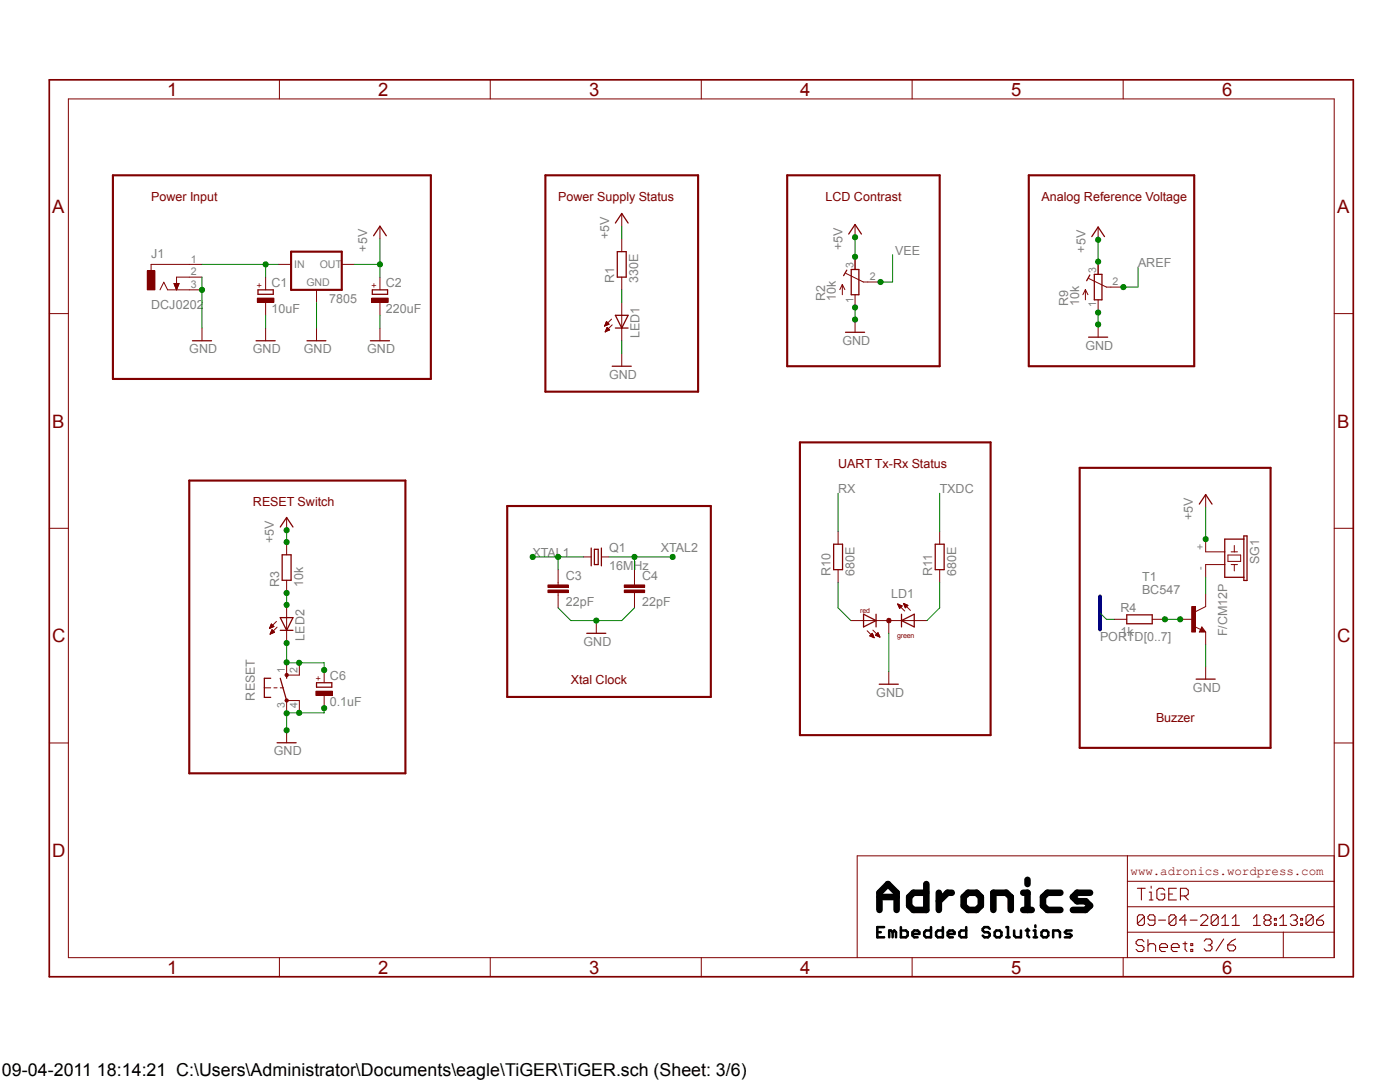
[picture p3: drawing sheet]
<svg xmlns="http://www.w3.org/2000/svg" width="279mm" height="216mm" viewBox="0 0 279 216" stroke-linecap="round" stroke-linejoin="round" font-family="sans-serif">
<path d="M22.5 35h63.5v40.6h-63.5zM108.8 35h30.5v43.2h-30.5zM157.1 35h30.4v38.1h-30.4zM205.3 35h33v38.1h-33zM37.8 95.9h43.1v58.4h-43.1zM159.6 88.3h38.1v58.4h-38.1zM215.5 93.4h38.1v55.8h-38.1zM101.2 101h40.7v38.1h-40.7z" fill="none" stroke="#800000" stroke-width=".42"/>
<g fill="none" stroke="#800000" stroke-width=".2">
<path d="M13.6 19.7h252.7v171.4h-252.7zM55.8 15.9v3.8M97.8 15.9v3.8M140 15.9v3.8M182 15.9v3.8M224.2 15.9v3.8M31.9 57.8l.8-1.5 .8 1.5h6.8M34.7 56.6h1l-.5 1.2zM34.7 56.6h1M34.8 56.7h.9M34.8 56.8h.9M34.9 56.9h.7"/>
<path d="M34.9 57h.6M34.9 57.1h.6M35 57.2h.5M35 57.3h.4M35.1 57.4h.3M35.1 57.6h.2M35.1 57.5h.3M35.1 57.7h.2M35.2 57.8h.1M40.3 52.8h-10.1v1.2M40.3 55.3h-5.1v2.5M9.8 62.6h3.8"/>
<path d="M266.3 62.6h3.8M9.8 105.4h3.8M266.3 105.4h3.8M9.8 148.3h3.8M266.3 148.3h3.8M225 170.8v20.3M225 175.9h41.3M266.3 170.8h-95.2v20.3M55.8 191.1v3.8M97.8 191.1v3.8M140 191.1v3.8M182 191.1v3.8"/>
<path d="M224.2 191.1v3.8M225 186h41.3M225 180.9h41.3M256.1 186v5.1"/>
</g>
<g fill="none" stroke="#800000" stroke-width=".21">
<path d="M227 177.2h1.6M227.8 177.2v2.4M229.4 178h.3v1.6M229.4 179.6h.7M229.7 176.8v.4M232.4 177.6l-.3-.4h-.8l-.4 .4v1.6l.4 .4h.8l.3-.4v-.8h-.7M233.3 178.4h.7M234.8 177.2h-1.5v2.4h1.5M235.6 178.8h1.1l.4-.4v-.8l-.4-.4h-1.1v2.4M236.3 178.8l.8 .8M228.3 187.9l-.4-.4h-.7l-.5 .4v.4l.5 .4h.7l.4 .4v.3l-.4 .5h-.7l-.5-.5M228.4 182.9l-.4-.4h-.7l-.3 .4v1.4"/>
<path d="M228.4 182.9v1.4l-.4 .4h-.7l-.3-.4M228.4 182.9l-1.4 1.4M229.1 187.5v2.4M229.1 188.7l.4-.4h.7l.4 .4v1.2M230.5 183.6h-1.1l-.3-.3v-.4l.3-.4h.8l.3 .4v1.4l-.3 .4h-.8l-.3-.4M231.2 183.6h1.4M231.4 189.1h1.6v-.4l-.4-.4h-.8l-.4 .4v.7l.4 .5h.8M233.8 189.1h1.5v-.4l-.4-.4h-.8l-.3 .4v.7l.3 .5h.8M234.7 182.9l-.3-.4h-.7l-.4 .4v1.4M234.7 182.9v1.4l-.3 .4h-.7l-.4-.4M234.7 182.9l-1.4 1.4M236.1 188.3h.8"/>
<path d="M236.5 187.9v1.5l.4 .5M236.8 183.6h-1.4l1.1-1.1v2.2M237.5 183.6h1.4M237.7 188.3h.3v.4h-.3zM237.7 189.4h.3v.5h-.3zM239.6 182.9l.4-.4h.7l.3 .4v.4l-1.4 1.4h1.4M240.3 187.8l.4-.4h.8l.4 .4v.4l-.4 .4M241.1 188.6h.4M241.5 188.6l.4 .3v.4l-.4 .4h-.8l-.4-.4M243.1 182.9l-.3-.4h-.7l-.4 .4v1.4M243.1 182.9v1.4l-.3 .4h-.7l-.4-.4M243.1 182.9l-1.4 1.4"/>
<path d="M243.8 184.7h1.4M243.8 183.3l.7-.8v2.2M244.2 187.4l-1.5 2.3M245 188.6h1.2l.4 .3v.4l-.4 .4h-.8l-.4-.4zM245.9 184.7h1.4M245.9 183.3l.7-.8v2.2M246.6 187.4l-.8 .4-.8 .8M250.1 184.7h1.4M250.1 183.3l.7-.8v2.2M252.6 183.6l-.3-.3v-.4l.3-.4h.7l.4 .4v.4l-.4 .3M252.6 183.6l-.3 .3v.4l.3 .4h.7l.4-.4v-.4l-.4-.3M252.6 183.6h.7"/>
<path d="M254.3 184.3h.4v.4h-.4zM254.3 183.3h.4v.3h-.4zM255.4 184.7h1.4M255.4 183.3l.7-.8v2.2M257.5 182.9l.3-.4h.8l.3 .4v.4l-.3 .3M258.2 183.6h.4M258.6 183.6l.3 .3v.4l-.3 .4h-.8l-.3-.4M259.6 184.3h.4v.4h-.4zM259.6 183.3h.4v.3h-.4zM262.1 182.9l-.4-.4h-.7l-.4 .4v1.4M262.1 182.9v1.4l-.4 .4h-.7l-.4-.4M262.1 182.9l-1.5 1.4"/>
<path d="M262.8 183.6h1l.4 .3v.4l-.4 .4h-.7l-.3-.4zM264.2 182.5l-.7 .4-.7 .7"/>
</g>
<path d="M9.8 15.9h260.3v179h-260.3z" fill="none" stroke="#800000" stroke-width=".34"/>
<path d="M29.4 54h1.5v3.8h-1.5z" fill-rule="evenodd" fill="#800000"/>
<path d="M29.4 54h1.5v3.8h-1.5zM53 55.3v2.5M55.6 52.8h2.5M63.2 57.8v2.6M68.2 52.8h2.5M53 60.4v2.5" fill="none" stroke="#800000" stroke-width=".2"/>
<path d="M58.1 50.2h10.1v7.6h-10.1z" fill="none" stroke="#800000" stroke-width=".42"/>
<path d="M51.5 57.8h3v.9h-3z" fill="none" stroke="#800000" stroke-width=".25"/>
<path d="M51.4 59.5h3.3v.8h-3.3z" fill-rule="evenodd" fill="#800000"/>
<g fill="none" stroke="#800000" stroke-width=".2">
<path d="M51.4 59.5h3.3v.8h-3.3zM75.8 45.1v2.6M124.1 42.6v2.5M168.1 56.8v2M168.1 56.8l-.5 1M168.1 56.8l.5 1M168.8 54.5l3.5 1.8h3.4M170.6 44.8v2.5M170.6 51.2v2.6M170.6 58.8v2.6M40.3 65.5v2.5M53 65.5v2.5"/>
<path d="M63.2 65.5v2.5M75.8 65.5v2.5M120.7 65h.1M120.7 64.9h.2M120.7 64.9h.4M120.8 64.8h.5M120.8 66.2h.1M120.8 64.7h.7M120.8 66.1h.2M120.9 64.6h.6M120.9 66h.3M120.9 64.5h.5"/>
<path d="M120.9 64.4h.4M120.9 65.9h.5M121 64.3h.2M121 65.8h.6M121 64.2h.1M121 65.7h.5M121 65.6h.4M121.1 65.5h.2M121.1 65.4h.1M121.2 65.3l.5 .5-.9 .4zM121.5 64.7l-.5-.5-.3 .9M121.5 64.7l-.8 .4"/>
<path d="M122.1 63.7l-1.4 1.4M122.2 64.8l-1.4 1.4M124.1 60.4v7.6M124.1 70.5v2.6M170.6 63.8v2.5M57.2 103.3v2.5M52.8 137.2h1.2M54.7 137.2h.6M55.9 137.2h.7M57.2 132.2v2.5h2.5v-2.5M57.2 142.3v-2.5h2.5v2.5M57.2 145.7v2.5"/>
</g>
<g fill="none" stroke="#800000" stroke-width=".25">
<path d="M74.6 47l1.2-1.9 1.3 1.9M122.8 44.5l1.3-1.9 1.3 1.9M169 53.9l-.6 1.1M169.4 46.7l1.2-1.9 1.3 1.9M169.9 53.8h1.5v5h-1.5zM38.4 68h3.8M51.1 68h3.8M61.3 68h3.7M73.9 68h3.8M122.2 73.1h3.8M122.8 62.9h2.6l-1.3 2.6zM122.8 65.5h2.6"/>
<path d="M168.7 66.3h3.9M55.9 105.2l1.3-1.9 1.3 1.9M54 135.3h-1.2v3.9h1.2M57.2 134.7v.6M55.3 148.2h3.8"/>
</g>
<path d="M57 139.5h.5v.5l-.3 .1-.2-.1-.1-.2z" fill-rule="evenodd" fill="#800000"/>
<path d="M57 139.5h.5v.5l-.3 .1-.2-.1-.1-.2z" fill="none" stroke="#800000" stroke-width=".2"/>
<path d="M57 134.5h.5v.4l-.3 .1-.2-.1-.1-.2z" fill-rule="evenodd" fill="#800000"/>
<path d="M111.4 113.7v2.5M111.4 118.7v2.6M116.5 111.1h1.5M120 111.1h1.5M57 134.5h.5v.4l-.3 .1-.2-.1-.1-.2z" fill="none" stroke="#800000" stroke-width=".2"/>
<path d="M118 109.4v3.5M118.6 109.6h.8v3.1h-.8zM120 109.4v3.5M55.9 135.3l1.3 4.5" fill="none" stroke="#800000" stroke-width=".25"/>
<path d="M109.4 117.7h4v.5h-4z" fill-rule="evenodd" fill="#800000"/>
<path d="M109.4 117.7h4v.5h-4z" fill="none" stroke="#800000" stroke-width=".2"/>
<path d="M109.4 116.7h4v.5h-4z" fill-rule="evenodd" fill="#800000"/>
<path d="M109.4 116.7h4v.5h-4zM111.4 116.2v.5M111.4 118.2v.5M126.6 113.7v2.5M126.6 118.7v2.6" fill="none" stroke="#800000" stroke-width=".2"/>
<path d="M124.6 117.7h4.1v.5h-4.1z" fill-rule="evenodd" fill="#800000"/>
<path d="M124.6 117.7h4.1v.5h-4.1z" fill="none" stroke="#800000" stroke-width=".2"/>
<path d="M124.6 116.7h4.1v.5h-4.1z" fill-rule="evenodd" fill="#800000"/>
<g fill="none" stroke="#800000" stroke-width=".2">
<path d="M124.6 116.7h4.1v.5h-4.1zM126.6 116.2v.5M126.6 118.2v.5M53.8 125.4h.1M53.9 125.3h.2M53.9 125.2h.4M53.9 125.1h.6M53.9 125h.8M53.9 126.5h.1M54 124.9h.5M54 126.4h.2M54 124.8h.5"/>
<path d="M54 126.3h.4M54 126.2h.6M54.1 124.7h.3M54.1 126.2h.7M54.1 124.6h.2M54.1 126.1h.6M54.2 124.5l.5 .5-.9 .4zM54.2 124.5h.1M54.2 126h.4M54.2 125.9h.3M54.2 125.8h.2M54.3 125.7h.1"/>
<path d="M54.8 126.2l-.5-.6-.4 .9M54.8 126.2l-.9 .3M55.2 124l-1.4 1.4M55.3 125.1l-1.4 1.4M57.2 120.7v7.6M64.7 133.7v2.5M64.7 138.8v2.5"/>
</g>
<path d="M55.9 123.2h2.6l-1.3 2.6zM55.9 125.8h2.6M63.2 136.2h3v.9h-3z" fill="none" stroke="#800000" stroke-width=".25"/>
<path d="M63 137.9h3.3v.9h-3.3z" fill-rule="evenodd" fill="#800000"/>
<path d="M240.6 107.6v2.5h3.8M240.6 118.5v2.5M244.4 112.7h-3.8v2.5M245.1 110.7h2.5v1.3h-2.5zM245.7 110.1h1.3M245.7 112.7h1.3M246.3 108.8v1.3M246.3 112.7v1.2M63 137.9h3.3v.9h-3.3zM235.5 123.6h2.6M240.6 126.1v2.6" fill="none" stroke="#800000" stroke-width=".2"/>
<path d="M248.2 107.6h-3.8v7.6h3.8M248.2 106.9h.7v8.9h-.7z" fill="none" stroke="#800000" stroke-width=".25"/>
<path d="M237.8 121h.8v5.1h-.8z" fill-rule="evenodd" fill="#800000"/>
<g fill="none" stroke="#800000" stroke-width=".2">
<path d="M216.6 57.8v2M216.6 57.8l-.5 1M216.6 57.8l.5 1M217.3 55.6l3.5 1.7h3.4M219.2 45.3v2.5M219.2 52.2v2.5M219.2 59.8v2.6M219.2 64.7v2.6M240.6 98.7v2.5M169.8 123.8h15.2M173.1 125.9l1.4 1.4M174.2 125.7l1.4 1.4"/>
<path d="M177.4 123.8v2.6M177.4 134v2.5M179.2 120.5l1.4 1.4M180.3 120.4l1.4 1.4M222.3 123.6h2.6M230 123.6h2.5M237.8 121h.8v5.1h-.8zM238.4 125l1.2 .6M239.9 125.1l.7 1h-1.3zM240.6 121l-2 1.1M240.6 133v2.5"/>
</g>
<g fill="none" stroke="#800000" stroke-width=".25">
<path d="M217.5 54.9l-.6 1.1M217.9 47.2l1.3-1.9 1.2 1.9M218.4 54.7h1.5v5.1h-1.5zM217.3 67.3h3.8M239.3 100.6l1.3-1.9 1.3 1.9M172.3 122.6l2.5 1.2-2.5 1.3zM174.8 122.6v2.5M175.5 136.5h3.8M179.9 123.8l2.6-1.2v2.5zM179.9 122.6v2.5M224.9 122.7h5.1v1.8h-5.1zM238.7 135.5h3.8"/>
<path d="M239.9 125.6l.1 .3h-.4l.3-.5 .5 .6h-.8"/>
</g>
<path d="M177.1 123.5l.3-.1 .3 .1 .1 .3-.1 .4-.3 .1-.3-.1-.1-.4h.5h-.5z" fill-rule="evenodd" fill="#800000"/>
<g fill="none" stroke="#800000" stroke-width=".2">
<path d="M75.8 55.3v2.5M75.8 60.4v2.5M173.6 126.9h.7M173.7 126.8h.6M173.8 127h.5M173.8 126.7h.4M173.9 126.6h.3M173.9 126.5h.3M174 127h.4M174 126.4h.1M174.1 126.4l.4 .9-.9-.4zM174.2 127.1h.2"/>
<path d="M174.4 127.2h.1M174.8 126.8h.7M174.8 126.7h.6M174.9 126.6h.5M175 126.5h.3M175 126.9h.5M175 126.4h.3M175.1 126.3h.2M175.2 127h.4M175.2 126.2l.4 .9-.9-.4zM175.4 127h.2M177.1 123.5l.3-.1 .3 .1 .1 .3-.1 .4-.3 .1-.3-.1-.1-.4h.5h-.5z"/>
<path d="M179.2 120.5l.8 .4-.5 .5zM179.2 120.5h.1M179.2 120.7h.4M179.2 120.7h.2M179.3 120.8h.5M179.3 120.9h.7M179.4 121h.6M179.4 121.1h.5M179.5 121.2h.3M179.5 121.2h.2M179.5 121.3h.1M180.3 120.4l.9 .4-.5 .5z"/>
<path d="M180.3 120.4h.2M180.4 120.5h.2M180.4 120.7h.4M180.5 120.7h.6M180.5 120.8h.7M180.6 121h.4M180.6 120.9h.5M180.6 121.1h.3M180.6 121.2h.2M180.7 121.2h.1"/>
</g>
<path d="M74.3 57.8h3.1v.9h-3.1z" fill="none" stroke="#800000" stroke-width=".25"/>
<path d="M74.2 59.5h3.3v.8h-3.3z" fill-rule="evenodd" fill="#800000"/>
<path d="M74.2 59.5h3.3v.8h-3.3zM124.1 47.7v2.5M124.1 55.3v2.5M57.2 108.2v2.5M57.2 115.8v2.5M167.3 106.1v2.5M167.3 113.7v2.5M187.5 106.1v2.5M187.5 113.7v2.5M119 123.8v2.6" fill="none" stroke="#800000" stroke-width=".2"/>
<path d="M123.2 50.2h1.8v5.1h-1.8zM56.3 110.7h1.8v5.1h-1.8zM166.4 108.6h1.7v5.1h-1.7zM186.6 108.6h1.8v5.1h-1.8zM117.1 126.4h3.8" fill="none" stroke="#800000" stroke-width=".25"/>
<path d="M219.5 119v6.6" fill="none" stroke="#000080" stroke-width=".76"/>
<path d="M40.3 55.3v10.2M124.1 68v2.5" fill="none" stroke="#008000" stroke-width=".2"/>
<circle cx="40.3" cy="57.8" r=".51" fill="#008000"/>
<g fill="none" stroke="#008000" stroke-width=".2">
<path d="M63.2 60.4v5.1M170.6 61.3v2.5"/>
<circle cx="40.3" cy="57.8" r=".51"/>
</g>
<circle cx="170.6" cy="61.4" r=".51" fill="#008000"/>
<circle cx="170.6" cy="61.4" r=".51" fill="none" stroke="#008000" stroke-width=".2"/>
<circle cx="170.6" cy="63.8" r=".51" fill="#008000"/>
<g fill="none" stroke="#008000" stroke-width=".2">
<path d="M64.7 141.2v1h-7.5v3.6"/>
<circle cx="170.6" cy="63.8" r=".51"/>
</g>
<circle cx="59.7" cy="142.2" r=".51" fill="#008000"/>
<circle cx="59.7" cy="142.2" r=".51" fill="none" stroke="#008000" stroke-width=".2"/>
<circle cx="64.7" cy="141.3" r=".51" fill="#008000"/>
<circle cx="64.7" cy="141.3" r=".51" fill="none" stroke="#008000" stroke-width=".2"/>
<circle cx="57.2" cy="145.7" r=".51" fill="#008000"/>
<circle cx="57.2" cy="145.7" r=".51" fill="none" stroke="#008000" stroke-width=".2"/>
<circle cx="57.2" cy="142.3" r=".51" fill="#008000"/>
<g fill="none" stroke="#008000" stroke-width=".2">
<path d="M219.2 62.3v3"/>
<circle cx="57.2" cy="142.3" r=".51"/>
</g>
<circle cx="219.2" cy="62.4" r=".51" fill="#008000"/>
<circle cx="219.2" cy="62.4" r=".51" fill="none" stroke="#008000" stroke-width=".2"/>
<circle cx="219.2" cy="64.7" r=".51" fill="#008000"/>
<g fill="none" stroke="#008000" stroke-width=".2">
<path d="M53 62.9v2.6M75.8 62.9v2.6M111.4 121.3l2.5 2.5h10.2l2.5-2.5M177.4 126.4v7.6M240.6 128.7v4.3"/>
<circle cx="219.2" cy="64.7" r=".51"/>
</g>
<circle cx="119" cy="123.8" r=".51" fill="#008000"/>
<g fill="none" stroke="#008000" stroke-width=".2">
<path d="M124.1 45.1v2.6M240.6 101.2v6.4"/>
<circle cx="119" cy="123.8" r=".51"/>
</g>
<circle cx="240.6" cy="107.6" r=".51" fill="#008000"/>
<g fill="none" stroke="#008000" stroke-width=".2">
<path d="M57.2 105.8v2.5"/>
<circle cx="240.6" cy="107.6" r=".51"/>
</g>
<circle cx="57.2" cy="105.8" r=".51" fill="#008000"/>
<circle cx="57.2" cy="105.8" r=".51" fill="none" stroke="#008000" stroke-width=".2"/>
<circle cx="57.2" cy="108.2" r=".51" fill="#008000"/>
<g fill="none" stroke="#008000" stroke-width=".2">
<path d="M170.6 47.3v4"/>
<circle cx="57.2" cy="108.2" r=".51"/>
</g>
<circle cx="170.6" cy="51.2" r=".51" fill="#008000"/>
<circle cx="170.6" cy="51.2" r=".51" fill="none" stroke="#008000" stroke-width=".2"/>
<circle cx="170.6" cy="47.3" r=".51" fill="#008000"/>
<g fill="none" stroke="#008000" stroke-width=".2">
<path d="M219.2 47.3v.5"/>
<circle cx="170.6" cy="47.3" r=".51"/>
</g>
<circle cx="219.2" cy="47.8" r=".51" fill="#008000"/>
<g fill="none" stroke="#008000" stroke-width=".2">
<path d="M219.2 47.8v4.5"/>
<circle cx="219.2" cy="47.8" r=".51"/>
</g>
<circle cx="219.2" cy="52.2" r=".51" fill="#008000"/>
<g fill="none" stroke="#008000" stroke-width=".2">
<path d="M70.7 52.8h5.1M75.8 47.7v7.6"/>
<circle cx="219.2" cy="52.2" r=".51"/>
</g>
<circle cx="75.8" cy="52.8" r=".51" fill="#008000"/>
<g fill="none" stroke="#008000" stroke-width=".2">
<path d="M124.1 57.8v2.6M121.5 111.1h12.7M126.6 111.1v2.6"/>
<circle cx="75.8" cy="52.8" r=".51"/>
</g>
<circle cx="126.6" cy="111.1" r=".51" fill="#008000"/>
<circle cx="126.6" cy="111.1" r=".51" fill="none" stroke="#008000" stroke-width=".2"/>
<circle cx="134.2" cy="111.1" r=".51" fill="#008000"/>
<g fill="none" stroke="#008000" stroke-width=".2">
<path d="M106.3 111.1h10.2M111.4 111.1v2.6"/>
<circle cx="134.2" cy="111.1" r=".51"/>
</g>
<circle cx="111.4" cy="111.1" r=".51" fill="#008000"/>
<circle cx="111.4" cy="111.1" r=".51" fill="none" stroke="#008000" stroke-width=".2"/>
<circle cx="106.3" cy="111.1" r=".51" fill="#008000"/>
<g fill="none" stroke="#008000" stroke-width=".2">
<path d="M57.2 128.2v4.1h7.5v1.4"/>
<circle cx="106.3" cy="111.1" r=".51"/>
</g>
<circle cx="59.7" cy="132.3" r=".51" fill="#008000"/>
<circle cx="59.7" cy="132.3" r=".51" fill="none" stroke="#008000" stroke-width=".2"/>
<circle cx="64.7" cy="133.7" r=".51" fill="#008000"/>
<circle cx="64.7" cy="133.7" r=".51" fill="none" stroke="#008000" stroke-width=".2"/>
<circle cx="57.2" cy="128.3" r=".51" fill="#008000"/>
<circle cx="57.2" cy="128.3" r=".51" fill="none" stroke="#008000" stroke-width=".2"/>
<circle cx="57.2" cy="132.2" r=".51" fill="#008000"/>
<g fill="none" stroke="#008000" stroke-width=".2">
<path d="M57.2 118.2v2.5"/>
<circle cx="57.2" cy="132.2" r=".51"/>
</g>
<circle cx="57.2" cy="120.7" r=".51" fill="#008000"/>
<circle cx="57.2" cy="120.7" r=".51" fill="none" stroke="#008000" stroke-width=".2"/>
<circle cx="57.2" cy="118.3" r=".51" fill="#008000"/>
<g fill="none" stroke="#008000" stroke-width=".2">
<path d="M232.5 123.6h3"/>
<circle cx="57.2" cy="118.3" r=".51"/>
</g>
<circle cx="235.5" cy="123.6" r=".51" fill="#008000"/>
<circle cx="235.5" cy="123.6" r=".51" fill="none" stroke="#008000" stroke-width=".2"/>
<circle cx="232.5" cy="123.6" r=".51" fill="#008000"/>
<g fill="none" stroke="#008000" stroke-width=".2">
<path d="M178.1 50.8v5.5h-2.5"/>
<circle cx="232.5" cy="123.6" r=".51"/>
</g>
<circle cx="175.7" cy="56.3" r=".51" fill="#008000"/>
<g fill="none" stroke="#008000" stroke-width=".2">
<path d="M227.1 53.3v4h-2.9"/>
<circle cx="175.7" cy="56.3" r=".51"/>
</g>
<circle cx="224.2" cy="57.3" r=".51" fill="#008000"/>
<g fill="none" stroke="#008000" stroke-width=".2">
<path d="M40.3 52.8h15.3M53 52.8v2.5M167.3 98.4v7.7M187.5 98.4v7.7M167.3 116.2v5.1l2.5 2.5M187.5 116.2v5.1l-2.5 2.5"/>
<circle cx="224.2" cy="57.3" r=".51"/>
</g>
<circle cx="53" cy="52.8" r=".51" fill="#008000"/>
<g fill="none" stroke="#008000" stroke-width=".2">
<path d="M240.6 115.2v3.3M219.5 122.3l1.3 1.3h1.5"/>
<circle cx="53" cy="52.8" r=".51"/>
</g>
<path d="M175.5 179h3.4M184.9 176.4v5.2h-2.6l-.9-.9v-1.7l.9-.9h2.6M187.4 178.1v3.5M189.9 178.1h-.8l-1.7 1.7M192.3 179l.9-.9h1.7l.8 .9v1.7l-.8 .9h-1.7l-.9-.9zM204.2 178.1h.9v3.5M205.1 175.6v.8M211.6 178.1h-2.6l-.8 .9v1.7l.8 .9h2.6M217.5 178.1h-2.5l-.9 .9 .9 .8h1.7l.8 .9-.8 .9h-2.6M175.5 181.6v-3.5l1.7-1.7 1.7 1.7v3.5M198.2 181.6v-3.5h2.6l.9 .9v2.6M204.2 181.6h1.7" fill="none" stroke="#000" stroke-width="1.3"/>
<g fill="none" stroke="#000" stroke-width=".51">
<path d="M175.1 186h.7M176.4 185h-1.3v2h1.3M178.1 186l-.3-.3h-.3v1.3M178.1 186v1M178.1 186l.4-.3 .3 .3v1M179.8 185v2h1l.3-.3v-.7l-.3-.3h-1M182.1 186.4h1.4v-.4l-.4-.3h-.6l-.4 .3v.7l.4 .3h.6M185.8 185v2h-1l-.4-.3v-.7l.4-.3h1M188.2 185v2h-1l-.4-.3v-.7l.4-.3h1M189.1 186.4h1.4v-.4l-.3-.3h-.7l-.4 .3v.7l.4 .3h.7M192.8 185v2h-1l-.3-.3v-.7l.3-.3h1M197.5 185.3l-.3-.3h-.7l-.4 .3v.4l.4 .3h.7l.3 .4v.3l-.3 .3h-.7l-.4-.3"/>
<path d="M198.5 186l.3-.3h.7l.4 .3v.7l-.4 .3h-.7l-.3-.3zM200.8 185h.4v2M200.8 187h.7M202.4 185.7v1l.3 .3h1v-1.3M204.7 185.7h.7M205.1 185.3v1.4l.3 .3M206.3 187h.7M206.3 185.7h.3v1.3M206.6 184.7v.3M207.9 186l.3-.3h.7l.3 .3v.7l-.3 .3h-.7l-.3-.3zM210.2 187v-1.3h1l.3 .3v1M213.9 185.7h-1.1l-.3 .3 .3 .4h.7l.4 .3-.4 .3h-1"/>
</g>
<g font-size="3.7" fill="#800000">
<text x="33.4" y="19.1">1</text>
<text x="75.5" y="19.1">2</text>
<text x="117.6" y="19.1">3</text>
<text x="159.7" y="19.1">4</text>
<text x="201.8" y="19.1">5</text>
<text x="243.9" y="19.1">6</text>
<text x="10.4" y="42.5">A</text>
<text x="266.9" y="42.5">A</text>
<text x="10.4" y="85.3">B</text>
<text x="266.9" y="85.3">B</text>
<text x="10.4" y="128.1">C</text>
<text x="266.9" y="128.1">C</text>
<text x="10.4" y="171">D</text>
<text x="266.9" y="171">D</text>
<text x="33.4" y="194.3">1</text>
<text x="75.5" y="194.3">2</text>
<text x="117.6" y="194.3">3</text>
<text x="159.7" y="194.3">4</text>
<text x="201.8" y="194.3">5</text>
<text x="243.9" y="194.3">6</text>
</g>
<text font-size="3.6" x=".4" y="214.8">09-04-2011 18:14:21 C:\Users\Administrator\Documents\eagle\TiGER\TiGER.sch (Sheet: 3/6)</text>
<g font-size="2.5" fill="#800000">
<text x="30.2" y="40.1">Power Input</text>
<text x="111.4" y="40.1">Power Supply Status</text>
<text x="164.7" y="40.1">LCD Contrast</text>
<text x="207.8" y="40.1">Analog Reference Voltage</text>
<text x="167.3" y="93.4">UART Tx-Rx Status</text>
<text x="50.5" y="101">RESET Switch</text>
<text x="113.9" y="136.5">Xtal Clock</text>
<text x="230.7" y="144.1">Buzzer</text>
<text x="225.6" y="174.6">www.adronics.wordpress.com</text>
</g>
<g font-size="2.5" fill="#808080">
<text x="121.5" y="47.7" transform="rotate(-90 121.5 47.7)">+5V</text>
<text x="30.2" y="51.5">J1</text>
<text x="73.3" y="50.2" transform="rotate(-90 73.3 50.2)">+5V</text>
<text x="168.1" y="49.9" transform="rotate(-90 168.1 49.9)">+5V</text>
<text x="178.6" y="50.8">VEE</text>
<text x="216.6" y="50.4" transform="rotate(-90 216.6 50.4)">+5V</text>
<text x="227.1" y="53.3">AREF</text>
<text x="54.2" y="57.3">C1</text>
<text x="77" y="57.3">C2</text>
<text x="122.6" y="56.6" transform="rotate(-90 122.6 56.6)">R1</text>
<text x="127.4" y="56.6" transform="rotate(-90 127.4 56.6)">330E</text>
<text x="30.2" y="61.6">DCJ0202</text>
<text x="54.2" y="62.4">10uF</text>
<text x="65.7" y="60.4">7805</text>
<text x="77" y="62.4">220uF</text>
<text x="164.7" y="60.1" transform="rotate(-90 164.7 60.1)">R2</text>
<text x="166.8" y="60.1" transform="rotate(-90 166.8 60.1)">10k</text>
<text x="213.2" y="61.1" transform="rotate(-90 213.2 61.1)">R9</text>
<text x="215.3" y="61.1" transform="rotate(-90 215.3 61.1)">10k</text>
<text x="37.8" y="70.5">GND</text>
<text x="50.5" y="70.5">GND</text>
<text x="60.6" y="70.5">GND</text>
<text x="73.3" y="70.5">GND</text>
<text x="127.6" y="67.5" transform="rotate(-90 127.6 67.5)">LED1</text>
<text x="168.1" y="68.8">GND</text>
<text x="216.6" y="69.8">GND</text>
<text x="121.5" y="75.6">GND</text>
<text x="167.3" y="98.4">RX</text>
<text x="187.5" y="98.4">TXDC</text>
<text x="238.1" y="103.8" transform="rotate(-90 238.1 103.8)">+5V</text>
<text x="54.7" y="108.3" transform="rotate(-90 54.7 108.3)">+5V</text>
<text x="106.3" y="111.1">XTAL1</text>
<text x="121.5" y="110.1">Q1</text>
<text x="121.5" y="113.7">16MHz</text>
<text x="131.9" y="110.2">XTAL2</text>
<text x="251.3" y="112.6" transform="rotate(-90 251.3 112.6)">SG1</text>
<text x="55.7" y="117.1" transform="rotate(-90 55.7 117.1)">R3</text>
<text x="60.5" y="117.1" transform="rotate(-90 60.5 117.1)">10k</text>
<text x="112.9" y="115.8">C3</text>
<text x="128.1" y="115.8">C4</text>
<text x="165.7" y="114.9" transform="rotate(-90 165.7 114.9)">R10</text>
<text x="170.6" y="114.9" transform="rotate(-90 170.6 114.9)">680E</text>
<text x="177.8" y="119.3">LD1</text>
<text x="186.1" y="114.9" transform="rotate(-90 186.1 114.9)">R11</text>
<text x="190.8" y="114.9" transform="rotate(-90 190.8 114.9)">680E</text>
<text x="227.9" y="118.5">BC547</text>
<text x="227.9" y="116">T1</text>
<text x="112.9" y="120.9">22pF</text>
<text x="128.1" y="120.9">22pF</text>
<text x="223.6" y="122.1">R4</text>
<text x="60.8" y="127.8" transform="rotate(-90 60.8 127.8)">LED2</text>
<text x="116.5" y="128.9">GND</text>
<text x="219.5" y="127.9">PORTD[0..7]</text>
<text x="223.6" y="126.9">1k</text>
<text x="244.9" y="127" transform="rotate(-90 244.9 127)">F/CM12P</text>
<text x="65.8" y="135.8">C6</text>
<text x="50.9" y="139.8" transform="rotate(-90 50.9 139.8)">RESET</text>
<text x="65.8" y="140.8">0.1uF</text>
<text x="174.9" y="139.1">GND</text>
<text x="238.1" y="138.1">GND</text>
<text x="54.7" y="150.8">GND</text>
</g>
<g font-size="2.1" fill="#808080">
<text x="38.1" y="52.4">1</text>
<text x="58.7" y="53.4">IN</text>
<text x="63.8" y="53.4">OUT</text>
<text x="170.3" y="53.4" transform="rotate(-90 170.3 53.4)">3</text>
<text x="38.1" y="55">2</text>
<text x="38.1" y="57.5">3</text>
<text x="61.1" y="57.1">GND</text>
<text x="173.6" y="55.9">2</text>
<text x="218.8" y="54.4" transform="rotate(-90 218.8 54.4)">3</text>
<text x="222" y="56.9">2</text>
<text x="170.3" y="60.4" transform="rotate(-90 170.3 60.4)">1</text>
<text x="218.8" y="61.4" transform="rotate(-90 218.8 61.4)">1</text>
<text x="240.3" y="113.8" transform="rotate(-90 240.3 113.8)">-</text>
<text x="240.3" y="109.8" transform="rotate(-90 240.3 109.8)">+</text>
<text x="56.9" y="134.3" transform="rotate(-90 56.9 134.3)">1</text>
<text x="59.4" y="134.3" transform="rotate(-90 59.4 134.3)">2</text>
<text x="56.9" y="141.3" transform="rotate(-90 56.9 141.3)">3</text>
<text x="59.4" y="141.3" transform="rotate(-90 59.4 141.3)">4</text>
</g>
<g font-size="1.8" fill="#800000">
<text x="52.4" y="57.4" transform="rotate(-90 52.4 57.4)">+</text>
<text x="75.3" y="57.4" transform="rotate(-90 75.3 57.4)">+</text>
<text x="64.1" y="135.9" transform="rotate(-90 64.1 135.9)">+</text>
</g>
<g font-size="1.4" fill="#800000">
<text x="171.7" y="122.3">red</text>
<text x="179" y="127.4">green</text>
</g>
</svg>
